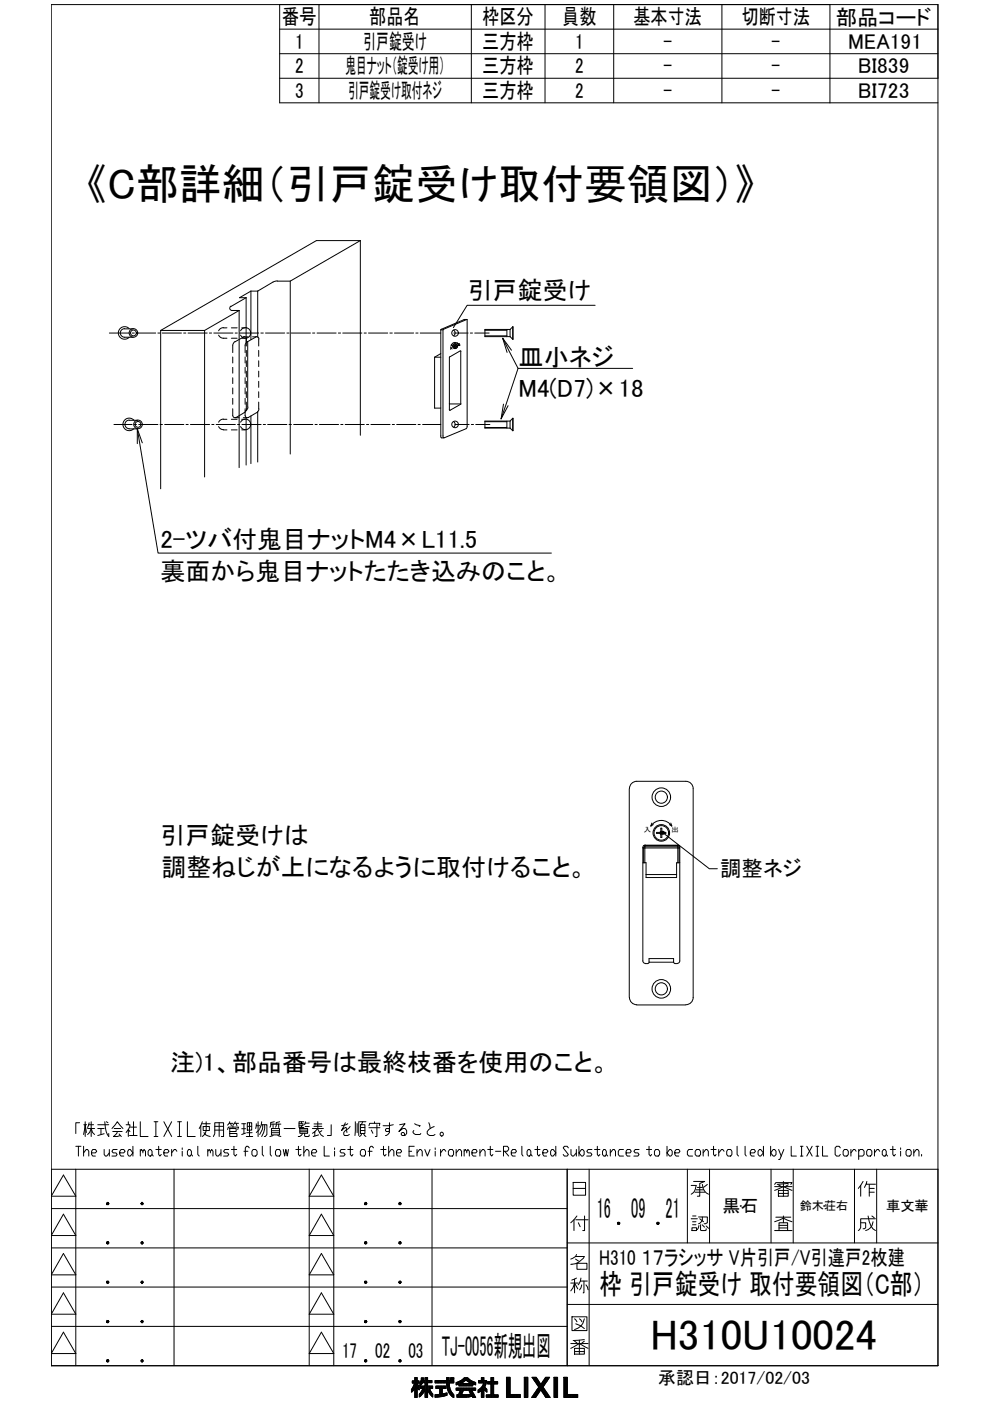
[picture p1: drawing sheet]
<svg xmlns="http://www.w3.org/2000/svg" width="210mm" height="297mm" viewBox="0 0 210 297" stroke-linecap="round" stroke-linejoin="round" font-family="sans-serif">
<!-- layer: TOS_WA -->
<g fill="none" stroke="#000" stroke-width=".21">
<path d="M10.9 1h188v288.6h-188zM59.3 6.2h139.6M59.3 11.4h139.6M59.3 16.6h139.6M59.3 1v20.8h139.6M67.6 1v20.8M99.9 1v20.8M115.6 1v20.8M130.1 1v20.8M153.1 1v20.8M176 1v20.8M16.9 238h-.8v2.3"/>
<path d="M17.8 238.5h.6M18.1 237.8v3.2M18.6 239.3h1.5M18.8 238.5h1M18.9 238l-.3 1.1M19.3 237.8v3.2M20.7 239.3h1.4M20.7 238.5h2.4M21.4 239.3v1.2M22.2 237.8a4.9 4.9 0 0 0 .9 3.2v-.7M22.5 237.8l.4 .2M23.7 239.3l1.2-1.5 1.2 1.5"/>
<path d="M23.9 239.9h2M24.2 239.3h1.4M24.9 239.9l-.1 .3-.7 .8h.8l.6-.3M26.7 238.5h.8v.3l-.8 1.3M27.2 237.8v.7M27.5 239.9l-.3-.4v1.5M27.7 239h1.2M28.3 237.8v2.9h-.8h1.6M29.7 237.8v3.2h1.7M32.7 237.8h.8M33 237.8v3.2M34.7 237.8l1.7 3.2"/>
<path d="M36.4 237.8l-1.7 3.2M37.7 237.8h.8M38 237.8v3.2M39.7 237.8v3.2h1.7M42.6 238.7l-.4 .6M42.9 237.8l-.3 .9v2.3M42.9 238.3h1.7M43.1 238.8h1.3v.9h-1.3zM43.7 237.8v1.9l-.2 .7-.6 .6M45.5 239.6h1.9M45.5 238.8h1.9M46.5 238v3"/>
<path d="M48.2 239.5l.2-.5h2.2l-.2 .5M48.6 238.2h.8M48.7 239.3h1.4v.6h-1.4zM48.7 237.8l-.5 .7M48.7 239.9v.4M48.9 238.2l.2 .5M49.4 238.7v.3M49.7 238.2h.9M49.9 237.8l-.5 .7M50.1 238.2l.1 .5M51.3 238.3h.8M51.3 239.3h.8"/>
<path d="M51.7 238.3v2.1M52.4 238h1v1.6h-1zM52.4 238.8h1M52.9 238v3M54.3 238.3v.4h.8M54.3 238.7l-.1 .6M54.7 237.8v3.2M55 239.5l-.7 .6M55.4 238.5h1.2v2l-.4 .5h-.2M55.5 237.8l-.4 1.5M55.7 238.5l-.1 1-.5 1M56.1 238.5l-.2 1.6-.4 .9"/>
<path d="M57.4 238.3h1M57.6 239.3h1.7v1.3h-1.7zM57.6 239.7h1.7M57.9 238.3v.8M58.2 237.8l-.8 .2v.7l-.2 .3M58.6 238.3h.9M59.1 238.3v.8M59.3 237.8l-.7 .2v.7l-.2 .3M60.2 239.3h2.4M63.4 238.3h.8v.4h-.8M63.6 239.3h1.6v1h-1.6zM63.6 239.6h1.6"/>
<path d="M63.6 239.9h1.6M63.9 237.8v.5M63.9 238.7v.4M64.4 237.8h-1v1.3h1M64.7 238.1l-.1 .4M64.7 238.8h.9M64.8 237.8l-.1 .3h.9M66.2 239.3h2.4M66.6 238.8h1.6M66.6 238.3h1.6M67.4 239.4l.7 1.2 .5 .4M67.4 237.8v1.5l-.7 .6"/>
<path d="M68.2 239.7l-.5 .4M70.2 238.5v2.2h-.8M73.2 238l-.8 1.7 1-.6 .2 1M73.7 238.3l-1.3 .4M74.2 238.8l-1.3 1.3v.4l.2 .2h.6l.4-.2M75.3 237.8v2.9M75.7 238.2v2M76.1 237.8v2.9M76.2 237.8h1.4M76.4 238.5h1v1.8h-1zM76.4 239.7h1M76.4 239.1h1"/>
<path d="M76.9 237.8l-.3 .7M78.2 238.7l.2-.5h2.1l-.1 .5M78.2 239.1h2.3M78.7 239.6l.4 .7M79.4 237.8v.4M79.9 238.5v2.5h-.3M82.6 238v1.7l-.2 .2h-.5l-.2-.2 .2-.4h.5l.2 .2v.6l-.4 .4-.5 .2M83.4 238.5l-1 .2h-1.2M84.7 238.5l1.2-.2-1.3 1.6 .8-.6h.5l.3 .4v.6l-.3 .4h-.7l-.1-.4 .1-.2h.4l.2 .2v.4M87.7 239.7l-.1 .4 .5 .4h1l.1-.2M87.9 238.3l1.2 .4-.2 .1M90.9 238l.3 1.3"/>
<path d="M92.1 238.8a1.66 1.66 0 0 0-1.5 1.5l.5 .4h.8l.3-.2M10.9 247.9h188M10.9 256.2h109.4M13.4 249.1l2.7 4.5h-5.2zM13.4 257.4l2.7 4.6h-5.2zM16.1 247.9v41.7M16.1 243h1.1M16.6 243v2.1M17.7 244.4l.6-.7h.3l.2 .4v1M17.7 243v2.1M18.3 240.1l-.2-1.6-.4 2M18.6 240.5l.4-.4 .3-.8 .3 .8 .5 .4"/>
<path d="M19.4 244.4h.8l.3-.3-.3-.4h-.5l-.3 .4v.7l.3 .3h.5M22.1 243.7v1.1l.2 .3h.3l.6-.7M22.1 240.4l-1.4 .3M23.2 243.7v1.4M24.8 243.7h-.8l-.3 .4 .3 .3h.6l.2 .4-.2 .3h-.9M25.3 240.4l.4 .6M25.4 244.4h.8l.3-.3-.3-.4h-.5l-.3 .4v.7l.3 .3h.5M27.3 243.7h.3l.6 .7-.6 .7h-.3l-.2-.3v-.7zM28.2 243v2.1M29.7 244.1l.3-.4 .3 .4v.3M29.7 243.7v1.4M30.3 244.1l.3-.4 .2 .4v1"/>
<path d="M31.7 243.7h.2l.3 .4v.7l-.3 .3h-.2l-.3-.3v-.7zM32.2 244.8l.3 .3M32.7 241h.8M33 243.7h1.2M33.6 243v1.8l.3 .3 .3-.3M34.7 244.4h.8l.3-.3-.3-.4h-.5l-.3 .4v.7l.3 .3h.5M36.4 243.7v1.4M36.9 247.9v41.7M37.5 244.1l-.3-.4h-.3l-.5 .7M37.7 241h.8M38.6 243.4v.3M38.6 244.1v1"/>
<path d="M40 243.7h.3l.3 .4v.7l-.3 .3h-.3l-.3-.3v-.7zM40.6 244.8l.2 .3M41.9 243v1.8l.3 .3M43.3 240.1a1.54 1.54 0 0 0 1.3 .9M44.1 244.1l.3-.4 .2 .4v.3M44.1 243.7v1.4M44.6 244.1l.3-.4 .3 .4v1M45.2 241l.3-.6v-2.4h1.9v3h-.5M45.7 243.7v1.1l.3 .3h.3l.5-.7M46.8 243.7v1.4M48.5 243.7h-.8l-.3 .4 .3 .3h.5l.3 .4-.3 .3h-.8M48.7 240.3h1.5v.7h-1.5z"/>
<path d="M49.1 243.7h1.1M49.6 243v1.8l.3 .3 .3-.3M51.7 244.1h.9M52.1 240.2l-.8 .3M52.2 241h1.4M52.3 240.2h1.2M52.9 243.4l-.3-.4h-.3l-.3 .4v1.7M53.7 243.7h.5l.3 .4v.7l-.3 .3h-.5l-.3-.3v-.7zM55.6 243v1.8l.3 .3M57.3 243v1.8l.3 .3M57.6 240.2h1.7M57.9 240.7l-.7 .3"/>
<path d="M58.7 243.7h.6l.2 .4v.7l-.2 .3h-.6l-.3-.3v-.7zM58.9 240.7l.6 .3M60.1 243.7l.3 1.4 .2-1.4 .3 1.4 .3-1.4M62.7 243.7h1.1M63.3 243v1.8l.3 .3 .2-.3M64.1 240.3a.73 .73 0 0 1-.9 .7M64.4 244.4l.6-.7h.2l.3 .4v1M64.4 243v2.1M64.6 240.3l.1 .7h.7l.2-.4M65.6 247.9v41.7M66.1 244.4h.8l.3-.3-.3-.4h-.5l-.3 .4v.7l.3 .3h.5M66.2 240.3l.5-.4v.9"/>
<path d="M67.5 240.6l-1.1 .4M68.1 257.4l2.7 4.6h-5.2zM68.1 249.1l2.7 4.5h-5.2zM68.7 243v2.1h1.1M70.8 247.9v41.7M70.9 243.4v.3M70.9 244.1v1M73.2 243.7h-.9l-.2 .4 .2 .3h.6l.3 .4-.3 .3h-.8M73.7 243.7h1.1M74.3 243v1.8l.3 .3 .2-.3M76.7 240.3l-.2 .4-.3 .3M76.7 243.7h.5l.3 .4v.7l-.3 .3h-.5l-.3-.3v-.7z"/>
<path d="M77.1 240.3l.5 .7M78 244.1h.9M79.2 243.4l-.3-.4h-.3l-.3 .4v1.7M80.7 243.7h1.2M81.3 243v1.8l.3 .3 .3-.3M82.4 244.4l.6-.7h.3l.2 .4v1M82.4 243v2.1M84.1 244.4h.8l.3-.3-.3-.4h-.5l-.3 .4v.7l.3 .3h.5M86.7 244.1h.6M87.8 243h-1.1v2.1h1.1M88.4 244.4l.6-.7h.2l.3 .4v1M88.4 243.7v1.4"/>
<path d="M90.1 243.7l.5 1.4 .6-1.4M91.6 247.9v41.7M92.3 243.4v.3M92.3 244.1v1M93.4 243.7v1.4M94.5 244.1l-.3-.4h-.2l-.6 .7M95.4 243.7h.5l.3 .4v.7l-.3 .3h-.5l-.3-.3v-.7zM96.7 244.4l.6-.7h.3l.3 .4v1M96.7 243.7v1.4M98.4 244.1l.3-.4 .3 .4v.3M98.4 243.7v1.4M99 244.1l.2-.4 .3 .4v1"/>
<path d="M100.1 244.4h.8l.3-.3-.3-.4h-.5l-.3 .4v.7l.3 .3h.5M101.8 244.4l.5-.7h.3l.3 .4v1M101.8 243.7v1.4M103.4 243.7h1.1M104 243v1.8l.3 .3 .2-.3M105.1 244.1h1.1M106.8 244.1h.8l.3-.4v-.3l-.3-.4h-.8v2.1M107 244.1l.9 1M108.4 244.4h.8l.3-.3-.3-.4h-.5l-.3 .4v.7l.3 .3h.5M110.6 243v1.8l.3 .3M112 243.7h.3l.3 .4v.7l-.3 .3h-.3l-.3-.3v-.7zM112.6 244.8l.2 .3"/>
<path d="M113.4 243.7h1.1M113.9 243v1.8l.3 .3 .3-.3M115.1 244.4h.8l.3-.3-.3-.4h-.6l-.2 .4v.7l.2 .3h.6M117 243.7h.3l.5 .7-.5 .7h-.3l-.3-.3v-.7zM117.8 243v2.1M120.3 247.9v41.7M120.5 243.4l-.2-.4h-.6l-.3 .4 1.1 1.4-.2 .3h-.6l-.3-.3M121.1 243.7v1.1l.3 .3h.2l.6-.7M121.5 250.7h2.6v2.7h-2.6zM121.5 252h2.6M122.2 243.7v1.4M122.8 243v2.1"/>
<path d="M123.3 243.7h.3l.3 .4v.7l-.3 .3h-.3l-.5-.7zM124.9 247.9v41.7M125.5 243.7h-.8l-.3 .4 .3 .3h.6l.2 .4-.2 .3h-.9M126.1 243.7h1.1M126.6 243v1.8l.3 .3 .3-.3M128 243.7h.3l.3 .4v.7l-.3 .3h-.3l-.3-.3v-.7zM128.6 244.8l.2 .3M129.4 244.4l.5-.7h.3l.3 .4v1M129.4 243.7v1.4M132.2 243.7h-.9l-.2 .4v.7l.2 .3h.9M132.7 244.4h.9l.2-.3-.2-.4h-.6l-.3 .4v.7l.3 .3h.6M135.5 243.7h-.8l-.3 .4 .3 .3h.5l.3 .4-.3 .3h-.8"/>
<path d="M137.1 243.7h1.1M137.6 243v1.8l.3 .3 .3-.3M139 243.7h.6l.3 .4v.7l-.3 .3h-.6l-.2-.3v-.7zM141.4 243v2.1M142 243.7h.2l.3 .4v.7l-.3 .3h-.2l-.6-.7zM143.1 244.4h.8l.3-.3-.3-.4h-.5l-.3 .4v.7l.3 .3h.5M145.7 247.9v15.6M146.8 243.7h-.8l-.3 .4v.7l.3 .3h.8M147.7 243.7h.5l.3 .4v.7l-.3 .3h-.5l-.3-.3v-.7zM149.1 244.4l.5-.7h.3l.3 .4v1M149.1 243.7v1.4M150.4 247.9v15.6"/>
<path d="M150.7 243.7h1.1M151.3 243v1.8l.3 .3 .2-.3M152.4 243.7v1.4M153.5 244.1l-.3-.4h-.2l-.6 .7M154.3 243.7h.6l.3 .4v.7l-.3 .3h-.6l-.2-.3v-.7zM156.3 243v1.8l.3 .3M157 255.7h.1M158 243v1.8l.2 .3M159.1 244.4h.8l.3-.3-.3-.4h-.5l-.3 .4v.7l.3 .3h.5M161 243.7h.3l.6 .7-.6 .7h-.3l-.3-.3v-.7zM161.9 243v2.1M163.4 243v2.1"/>
<path d="M163.5 247.9v15.6M163.9 243.7h.3l.3 .4v.7l-.3 .3h-.3l-.5-.7zM165.1 243.7l.5 1.4M166.2 243.7l-.9 2.1h-.2M167.8 243v2.1h1.1M168.2 247.9v15.6M169.7 243h.6M169.7 245.1h.6M170 243v2.1M171.1 243l1.1 2.1M172.2 243l-1.1 2.1M173 243h.6"/>
<path d="M173 245.1h.6M173.3 243v2.1M174.4 243v2.1h1.1M174.7 255.7h.1M178.2 243.4l-.3-.4h-.5l-.3 .4v1.4l.3 .3h.5l.3-.3M179 243.7h.6l.3 .4v.7l-.3 .3h-.6l-.2-.3v-.7zM180.4 243.7v1.4M181.2 247.9v15.6M181.5 244.1l-.2-.4h-.3l-.6 .7M182.1 244.1l.3-.4h.5l.3 .4v.7l-.3 .3h-.8M182.1 243.7v2.1M184 243.7h.6l.3 .4v.7l-.3 .3h-.6l-.2-.3v-.7z"/>
<path d="M185.4 243.7v1.4M185.9 247.9v15.6M186.5 244.1l-.2-.4h-.3l-.6 .7M187.4 243.7h.2l.3 .4v.7l-.3 .3h-.2l-.3-.3v-.7zM187.9 244.8l.3 .3M188.8 243.7h1.1M189.3 243v1.8l.3 .3 .3-.3M191 243.4v.3M191 244.1v1M192.3 243.7h.6l.3 .4v.7l-.3 .3h-.6l-.2-.3v-.7zM192.4 255.7h.1M193.7 244.4l.6-.7h.3l.2 .4v1"/>
<path d="M193.7 243.7v1.4M195.4 244.8v.3M10.9 272.9h109.4M10.9 264.6h109.4M13.4 274.1l2.7 4.5h-5.2zM13.4 265.8l2.7 4.5h-5.2zM68.1 274.1l2.7 4.5h-5.2zM68.1 265.8l2.7 4.5h-5.2zM120.3 276.6h78.6M120.3 263.5h78.6M10.9 281.2h109.4M13.4 282.4l2.7 4.6h-5.2z"/>
<path d="M68.1 282.4l2.7 4.6h-5.2zM87.4 294.4v.7M87.4 292.8v.4M87.4 294.3v.7M87.5 292.8v.4M87.5 294.1v.8M87.6 292.8v.4M87.6 294v.8M87.7 292.8v.4M87.7 293.8v.9M87.8 292.8v.4M87.8 293.5v1.1"/>
<path d="M87.9 292.1h.6v.7h.4v.4h-.4l.4 .8v.7l-.4-.5v2.1h-.6v-1.9l-.7 .8v-.7l.7-1.1v-.2h-.5v-.4h.5zM87.9 292.8v1.6M88 292.1v4.2M88.1 292.1v4.2M88.2 292.1v4.2M88.3 292.1v4.2M88.4 292.1v4.2M88.5 292.8v.4M88.5 293.5v.8M88.6 292.8v.4M88.6 293.6v.8M88.7 292.8v.4"/>
<path d="M88.7 293.8v.7M88.8 292.8v.4M88.8 293.9v.7M89 295.5v.7M89.1 293.1v.7M89.1 293.9v.5M89.1 295.4v.7M89.2 292.9v.8M89.2 293.9v.5M89.2 295.3v.7M89.3 292.7v.9M89.3 293.9v.5"/>
<path d="M89.3 295.1v.8M89.3 292.1h.5v.6h.3v-.6h.6v.6h.9v.5h-.9v.7h1v.5h-.6l.7 1.2v.6l-.5-.5-.6-1v1.6h-.6v-1.6l-.5 .8-.7 .7v-.6l.7-1.2h-.6v-.5h1.1v-.7h-.5l-.6 .6v-.6l.3-.7zM89.4 292.1v1.4M89.4 293.9v.5M89.4 295v.8M89.4 292.1v1.3M89.4 294.9v.8M89.5 292.1v1.2M89.5 293.9v.5M89.5 294.7v.9M89.6 292.1v1.1M89.6 293.9v.5"/>
<path d="M89.6 294.5v1M89.7 292.1v1.1M89.7 293.9v1.5M89.8 292.1v.4M89.8 292.7v.5M89.8 293.9v1.3M89.9 292.7v.5M89.9 293.9v1.2M90 292.7v.5M90 293.9v1M90.1 292.7v.5M90.1 293.9v.8"/>
<path d="M90.2 292.1v4.2M90.3 292.1v4.2M90.4 292.1v4.2M90.5 292.1v4.2M90.6 292.1v4.2M90.7 292.7v.5M90.7 293.9v.9M90.8 292.7v.5M90.8 293.9v1.1M90.9 292.7v.5M90.9 293.9v1.3M91 292.7v.5"/>
<path d="M91 293.9v1.5M91.1 292.7v.5M91.1 293.9v1.6M91.2 292.7v.5M91.2 293.9v.5M91.2 294.6v1M91.3 292.7v.5M91.3 293.9v.5M91.3 294.8v.9M91.3 295v.8M91.5 292.7v.5M91.5 293.9v.5"/>
<path d="M91.5 295.1v.8M91.6 292.7v.5M91.6 293.9v.5M91.6 295.3v.7M91.6 295.4v.7M91.7 293.9v.5M91.7 295.5v.7M92.2 292.7h2.5v-.6h.5v.6h1.1v.5h-1l.1 1.3 .3 .6 .6 .6v.6l-.6-.3a3.5 3.5 0 0 1-1-2.8h-2.5zM92.3 292.7v.5M92.3 295.7v.5M92.4 292.7v.5M92.4 295.7v.5"/>
<path d="M92.4 293.9h2.2v.5h-.8v1.1l1-.2v.5l-2.6 .4v-.5l1-.1v-1.2h-.8zM92.4 293.9v.5M92.5 292.7v.5M92.5 293.9v.5M92.5 295.7v.5M92.7 292.7v.5M92.7 293.9v.5M92.7 295.7v.5M92.8 292.7v.5M92.8 293.9v.5M92.8 295.7v.5M92.9 292.7v.5"/>
<path d="M92.9 293.9v.5M92.9 295.7v.5M93 292.7v.5M93 293.9v.5M93 295.7v.5M93.1 292.7v.5M93.1 293.9v.5M93.1 295.7v.5M93.2 292.7v.5M93.2 293.9v.5M93.2 295.7v.5M93.3 292.7v.5"/>
<path d="M93.3 293.9v2.3M93.4 292.7v.5M93.4 293.9v2.2M93.5 292.7v.5M93.5 293.9v2.2M93.6 292.7v.5M93.6 293.9v2.2M93.7 292.7v.5M93.7 293.9v2.2M93.8 292.7v.5M93.8 293.9v.5M93.8 295.5v.6"/>
<path d="M93.9 292.7v.5M93.9 293.9v.5M93.9 295.5v.5M94 292.7v.5M94 293.9v.5M94 295.5v.5M94.1 292.7v.5M94.1 293.9v.5M94.1 295.5v.5M94.2 292.7v.5M94.2 293.9v.5M94.2 295.4v.6"/>
<path d="M94.3 292.7v.5M94.3 293.9v.5M94.3 295.4v.6M94.5 292.7v.5M94.5 293.9v.5M94.5 295.4v.5M94.6 292.7v.5M94.6 293.9v.5M94.6 295.4v.5M94.7 292.1v1.7M94.7 295.3v.5M94.8 292.1v2.2"/>
<path d="M94.9 292.1v2.5M95 292.1v2.8M95.1 292.1v3M95.2 292.1v3.2M95.3 292.7v.5M95.3 293.5v1.9M95.4 292.7v.5M95.4 294.2v1.4M95.4 294.5v1.2M95.5 292.1h.8v.4h-.8zM95.5 292.1v.4M95.5 292.7v.5"/>
<path d="M95.5 294.7v1.1M95.7 292.1v.4M95.7 292.7v.5M95.7 294.9v1M95.7 295.1v.9M95.8 292.1v.4M95.8 292.7v.5M95.8 295.2v.9M95.9 292.1v.4M95.9 292.7v.5M95.9 295.4v.7M96 292.1v.4"/>
<path d="M96 292.7v.5M96 295.5v.7M96.1 292.1v.4M96.1 292.7v.5M96.1 295.6v.6M96.2 292.1v.4M96.2 292.7v.5M96.2 295.7v.6M96.7 293.1l1-.4 .8-.6h.7l.7 .6 1 .4v.5l-.6-.1v.3h-3v-.3l-.6 .1zM96.7 294.3h4.2v.5h-2.7l-.3 .9h1.6l.3-.2-.3-.5h.6l.8 1.3h-.7l-.1-.3-1.3 .2h-2v-.5h.4l.4-.9h-.9zM96.7 293.1v.5M96.7 294.3v.5"/>
<path d="M96.8 293.1v.5M96.8 294.3v.5M96.9 293.1v.5M96.9 294.3v.5M96.9 295.7v.5M97 293v.6M97 294.3v.5M97 295.7v.5M97.1 293v.5M97.1 294.3v.5M97.1 295.7v.5M97.2 292.9v.6"/>
<path d="M97.2 294.3v.5M97.2 295.7v.5M97.3 292.9v.6M97.3 294.3v.5M97.3 295.6v.6M97.4 292.9v.9M97.4 294.3v.5M97.4 295.3v.9M97.5 292.8v1M97.5 294.3v.5M97.5 295.1v1.1M97.6 292.8v1"/>
<path d="M97.6 294.3v.5M97.6 294.9v1.3M97.6 292.7v1.1M97.6 293.3l1.2-.7 1.2 .7zM97.6 294.3v1.9M97.7 292.7v1.1M97.7 294.3v1.9M97.8 292.7v.5M97.8 293.3v.5M97.8 294.3v1.9M97.9 292.6v.6M97.9 293.3v.5"/>
<path d="M97.9 294.3v1.3M97.9 295.7v.5M98 292.5v.7M98 293.3v.5M98 294.3v1.1M98 295.7v.5M98.1 292.4v.7M98.1 293.3v.5M98.1 294.3v.8M98.1 295.7v.5M98.2 292.4v.6M98.2 293.3v.5"/>
<path d="M98.2 294.3v.6M98.2 295.7v.5M98.3 292.3v.7M98.3 293.3v.5M98.3 294.3v.5M98.3 295.7v.5M98.4 292.2v.7M98.4 293.3v.5M98.4 294.3v.5M98.4 295.7v.5M98.5 292.1v.8M98.5 293.3v.5"/>
<path d="M98.5 294.3v.5M98.5 295.7v.5M98.5 292.1v.7M98.7 292.1v.6M98.7 293.3v.5M98.7 294.3v.5M98.7 295.7v.5M98.7 292.1v.5M98.8 292.1v.5M98.8 293.3v.5M98.8 294.3v.5M98.8 295.7v.5"/>
<path d="M98.9 292.1v.6M98.9 293.3v.5M98.9 294.3v.5M98.9 295.7v.5M99 292.1v.7M99 293.3v.5M99 294.3v.5M99 295.7v.5M99.1 292.1v.8M99.1 293.3v.5M99.1 294.3v.5M99.1 295.7v.5"/>
<path d="M99.2 292.1v.8M99.2 293.3v.5M99.2 294.3v.5M99.2 295.7v.5M99.3 292.3v.7M99.3 293.3v.5M99.3 294.3v.5M99.3 295.7v.5M99.4 292.4v.6M99.4 293.3v.5M99.4 294.3v.5M99.4 295.7v.5"/>
<path d="M99.5 292.4v.7M99.5 293.3v.5M99.5 294.3v.5M99.5 295.7v.5M99.6 292.5v.7M99.6 293.3v.5M99.6 294.3v.5M99.6 295v.1M99.6 295.6v.6M99.6 292.6v.6M99.6 295v.3M99.6 295.6v.5"/>
<path d="M99.7 292.6v.6M99.7 293.3v.5M99.7 294.3v.5M99.7 295v.4M99.7 295.6v.5M99.9 292.7v1.1M99.9 294.3v.5M99.9 295v1.1M99.9 295v1M100 292.8v1M100 294.3v.5M100 295v1"/>
<path d="M100.1 292.8v1M100.1 294.3v.5M100.1 295v1.1M100.2 292.9v.9M100.2 294.3v.5M100.2 295.1v1.1M100.3 292.9v.6M100.3 294.3v.5M100.3 295.3v1M100.4 292.9v.6M100.4 294.3v.5M100.4 295.4v.9"/>
<path d="M100.5 293v.5M100.5 294.3v.5M100.5 295.6v.7M100.6 293v.5M100.6 294.3v.5M100.6 295.8v.5M100.7 293v.6M100.7 294.3v.5M100.7 296v.3M100.7 293.1v.5M100.7 296.1v.2M100.8 293.1v.5"/>
<path d="M100.8 294.3v.5M100.8 296.2v.1M101.4 294.7v.6M101.5 292.7v.5M101.5 294.6v.6M101.6 292.7v.5M101.6 294.6v.6M101.7 292.7v.5M101.7 294.5v.6M101.8 292.7v.5M101.8 294.4v.7M101.8 294.4v.6"/>
<path d="M101.9 292.7v.5M101.9 294.3v.6M102 292.7v.5M102 294.2v.7M102.1 292.1h.5v.6h.6l-.1 .7-.4 .7 .5 .5v.5l-.6-.5v1.7h-.5v-1.4l-.7 .4v-.6a2.37 2.37 0 0 0 1.2-1.5h-1.1v-.5h.6zM102.1 292.1v1.1M102.1 294.1v2.2M102.2 292.1v1.1M102.2 294v2.3M102.3 292.1v1.1M102.3 293.8v2.5M102.4 292.1v1.1"/>
<path d="M102.4 293.7v2.6M102.5 292.1v1.1M102.5 293.5v2.8M102.6 292.1v4.2M102.6 292.7v2M102.8 292.7v2.1M102.9 292.7v1.2M102.9 294.2v.7M102.9 292.7v1M102.9 294.3v.6M103 292.7v.8M103 294.3v.7"/>
<path d="M103.1 292.7v.5M103.1 294.4v.7M103.1 295.7v.5M103.2 294.5v.6M103.2 295.7v.5M103.3 295.7v.5M103.4 292.9v.5M103.4 295.7v.5M103.5 292.9v.5M103.5 295.7v.5M103.6 292.9v.5M103.6 295.7v.5"/>
<path d="M103.7 292.9v.5M103.7 295.7v.5M103.8 292.9v.5M103.8 295.7v.5M103.9 292.9v.5M103.9 295.7v.5M104 292.9v.5M104 295.7v.5M104.1 292.1h.6v.8h.8v.5h-.8v2.3h.9v.5h-2.5v-.5h1v-2.3h-.8v-.5h.8zM104.1 292.1v4.1M104.2 292.1v4.1M104.3 292.1v4.1"/>
<path d="M104.4 292.1v4.1M104.5 292.1v4.1M104.6 292.1v4.1M104.7 292.9v.5M104.7 295.7v.5M104.8 292.9v.5M104.8 295.7v.5M104.9 292.9v.5M104.9 295.7v.5M105 292.9v.5M105 295.7v.5M105.1 292.9v.5"/>
<path d="M105.1 295.7v.5M105.2 292.9v.5M105.2 295.7v.5M105.3 292.9v.5M105.3 295.7v.5M105.4 292.9v.5M105.4 295.7v.5M105.5 292.9v.5M105.5 295.7v.5M105.6 295.7v.5M107.4 292h.7v3.7h2.2v.6h-2.9zM107.4 292v4.3"/>
<path d="M107.5 292v4.3M107.6 292v4.3M107.7 292v4.3M107.8 292v4.3M107.9 292v4.3M108 292v4.3M108.1 292v4.3M108.2 295.7v.6M108.3 295.7v.6M108.4 295.7v.6M108.5 295.7v.6M108.6 295.7v.6"/>
<path d="M108.7 295.7v.6M108.8 295.7v.6M108.9 295.7v.6M109 295.7v.6M109.1 295.7v.6M109.2 295.7v.6M109.3 295.7v.6M109.4 295.7v.6M109.5 295.7v.6M109.6 295.7v.6M109.7 295.7v.6M109.8 295.7v.6"/>
<path d="M110 295.7v.6M110.1 295.7v.6M110.2 295.7v.6M110.3 295.7v.6M111.2 292h.7v4.3h-.7zM111.2 292v4.3M111.3 292v4.3M111.4 292v4.3M111.5 292v4.3M111.6 292v4.3M111.7 292v4.3M111.8 292v4.3"/>
<path d="M111.9 292v4.3M112.8 296.2v.1M112.8 292h.9l1 1.5 1-1.5h.8l-1.4 2.1 1.6 2.2h-1l-1-1.6-1.1 1.6h-.9l1.5-2.2zM112.9 292v.1M112.9 296.1v.2M113 292v.2M113 296v.3M113.1 292v.4M113.1 295.8v.5M113.1 292v.5M113.1 295.7v.6M113.2 292v.7"/>
<path d="M113.2 295.5v.8M113.3 292v.8M113.3 295.4v.9M113.4 292v.9M113.4 295.3v1M113.5 292v1M113.5 295.1v1.2M113.6 292v1.2M113.6 295v1.2M113.7 292v1.3M113.7 294.9v1.2M113.8 292.1v1.3"/>
<path d="M113.8 294.7v1.3M113.9 292.3v1.3M113.9 294.6v1.3M113.9 292.4v1.3M113.9 294.5v1.2M114.1 292.6v1.2M114.1 294.3v1.3M114.2 292.7v1.3M114.2 294.2v1.2M114.2 292.8v2.5M114.3 293v2.1M114.4 293.1v1.9"/>
<path d="M114.5 293.2v1.7M114.6 293.4v1.4M114.7 293.5v1.2M114.8 293.4v1.5M114.9 293.2v1.8M115 293.1v2M115 292.9v2.4M115.1 292.8v1.2M115.1 294.1v1.3M115.2 292.7v1.2M115.2 294.3v1.3M115.3 292.6v1.2"/>
<path d="M115.3 294.4v1.3M115.4 292.4v1.2M115.4 294.5v1.3M115.5 292.3v1.2M115.5 294.6v1.4M115.6 292.1v1.3M115.6 294.8v1.3M115.7 292v1.2M115.7 294.9v1.3M115.8 292v1.1M115.8 295.1v1.2M115.9 292v1"/>
<path d="M115.9 295.2v1.1M116 292v.9M116 295.3v1M116.1 292v.7M116.1 295.4v.9M116.1 292v.6M116.1 295.6v.7M116.2 292v.4M116.2 295.7v.6M116.3 292v.3M116.3 295.9v.4M116.4 292v.2"/>
<path d="M116.4 296v.3M116.5 292v.1M116.5 296.1v.2M116.6 296.2v.1M117.5 292h.7v4.3h-.7zM117.5 292v4.3M117.6 292v4.3M117.7 292v4.3M117.8 292v4.3M117.9 292v4.3M118 292v4.3M118.1 292v4.3"/>
<path d="M119.5 292h.8v3.7h2.2v.6h-3zM119.6 292v4.3M119.7 292v4.3M119.8 292v4.3M119.9 292v4.3M120 292v4.3M120.1 292v4.3M120.2 292v4.3M120.3 292v4.3M120.3 295.7v.6M120.4 295.7v.6M120.5 295.7v.6"/>
<path d="M120.6 295.7v.6M120.7 295.7v.6M120.8 295.7v.6M120.9 295.7v.6M121 295.7v.6M121.1 295.7v.6M121.3 295.7v.6M121.4 295.7v.6M121.5 295.7v.6M121.6 295.7v.6M121.7 295.7v.6M121.8 295.7v.6"/>
<path d="M121.9 295.7v.6M122 295.7v.6M122.1 295.7v.6M122.2 295.7v.6M122.3 295.7v.6M122.5 295.7v.6"/>
<circle cx="93.7" cy="240.5" r=".39"/>
</g>
<g fill="#000" stroke="#000" stroke-width=".21">
<path d="M22.7 255.1l-.1 .1h.2zM22.6 255.2h.2l-.1 .2zM22.8 255.2l-.1 .2h.1z"/>
<path d="M22.8 255.2v.2h.2zM22.8 255.2h.3l-.1 .2z"/>
<path d="M23 255.1l-.2 .1h.3zM22.8 255l.2 .1-.2 .1zM22.7 255.1l.1 .1v-.2z"/>
<path d="M30 255.1l-.1 .1h.2zM29.9 255.2h.2l-.1 .2zM30.1 255.2l-.1 .2h.1z"/>
<path d="M30.1 255.2v.2h.2zM30.1 255.2h.2v.2z"/>
<path d="M30.3 255.1l-.2 .1h.2zM30.1 255l.2 .1-.2 .1zM30 255.1l.1 .1v-.2z"/>
<path d="M77.4 255.1l-.1 .1h.2zM77.3 255.2h.2l-.1 .2zM77.5 255.2l-.1 .2h.1z"/>
<path d="M77.5 255.2v.2h.2zM77.5 255.2h.3l-.1 .2z"/>
<path d="M77.7 255.1l-.2 .1h.3zM77.5 255l.2 .1-.2 .1zM77.4 255.1l.1 .1v-.2z"/>
<path d="M84.7 255.1l-.1 .1h.2zM84.6 255.2h.2l-.1 .2zM84.8 255.2l-.1 .2h.1z"/>
<path d="M84.8 255.2v.2h.1zM84.8 255.2h.2l-.1 .2z"/>
<path d="M84.9 255.1l-.1 .1h.2zM84.8 255l.1 .1-.1 .1zM84.7 255.1l.1 .1v-.2z"/>
<path d="M131 259.2v.1h.2zM131 259.3h.2l-.2 .2zM131 259.5h.2v-.2z"/>
<path d="M131.2 259.3v.2h.1zM131.2 259.3h.2l-.1 .2z"/>
<path d="M131.3 259.2l-.1 .1h.2zM131.2 259.2h.1l-.1 .1zM131 259.2l.2 .1v-.1z"/>
<path d="M139.3 259.2v.1h.2zM139.3 259.3h.2l-.2 .2zM139.3 259.5h.2v-.2z"/>
<path d="M139.5 259.3v.2h.1zM139.5 259.3h.2l-.1 .2z"/>
<path d="M139.6 259.2l-.1 .1h.2zM139.5 259.2h.1l-.1 .1zM139.3 259.2l.2 .1v-.1z"/>
<path d="M22.7 271.7l-.1 .2h.2zM22.6 271.9h.2l-.1 .1zM22.7 272l.1 .1v-.2z"/>
<path d="M22.7 263.4l-.1 .1h.2zM22.6 263.5h.2l-.1 .2zM22.7 263.7h.1v-.2z"/>
<path d="M22.8 271.9v.2l.2-.1zM22.8 271.9h.3l-.1 .1z"/>
<path d="M22.8 263.5v.2h.2zM22.8 263.5h.3l-.1 .2z"/>
<path d="M23 271.7l-.2 .2h.3zM22.8 271.7h.2l-.2 .2zM22.7 271.7l.1 .2v-.2z"/>
<path d="M23 263.4l-.2 .1h.3zM22.8 263.3l.2 .1-.2 .1zM22.7 263.4l.1 .1v-.2z"/>
<path d="M30 271.7l-.1 .2h.2zM29.9 271.9h.2l-.1 .1zM30.1 271.9l-.1 .1 .1 .1z"/>
<path d="M30 263.4l-.1 .1h.2zM29.9 263.5h.2l-.1 .2zM30.1 263.5l-.1 .2h.1z"/>
<path d="M30.1 271.9v.2l.2-.1zM30.1 271.9h.2v.1z"/>
<path d="M30.1 263.5v.2h.2zM30.1 263.5h.2v.2z"/>
<path d="M30.3 271.7l-.2 .2h.2zM30.1 271.7h.2l-.2 .2zM30 271.7l.1 .2v-.2z"/>
<path d="M30.3 263.4l-.2 .1h.2zM30.1 263.3l.2 .1-.2 .1zM30 263.4l.1 .1v-.2z"/>
<path d="M77.4 263.4l-.1 .1h.2zM77.3 263.5h.2l-.1 .2zM77.4 263.7h.1v-.2z"/>
<path d="M77.4 271.7l-.1 .2h.2zM77.3 271.9h.2l-.1 .1zM77.4 272l.1 .1v-.2z"/>
<path d="M77.5 263.5v.2h.2zM77.5 263.5h.3l-.1 .2z"/>
<path d="M77.5 271.9v.2l.2-.1zM77.5 271.9h.3l-.1 .1z"/>
<path d="M77.7 263.4l-.2 .1h.3zM77.5 263.3l.2 .1-.2 .1zM77.4 263.4l.1 .1v-.2z"/>
<path d="M77.7 271.7l-.2 .2h.3zM77.5 271.7h.2l-.2 .2zM77.4 271.7l.1 .2v-.2z"/>
<path d="M84.7 271.7l-.1 .2h.2zM84.6 271.9h.2l-.1 .1zM84.7 272l.1 .1v-.2z"/>
<path d="M84.7 263.4l-.1 .1h.2zM84.6 263.5h.2l-.1 .2zM84.7 263.7h.1v-.2z"/>
<path d="M84.8 271.9v.2l.1-.1zM84.8 271.9h.2l-.1 .1z"/>
<path d="M84.8 263.5v.2h.1zM84.8 263.5h.2l-.1 .2z"/>
<path d="M84.9 271.7l-.1 .2h.2zM84.8 271.7h.1l-.1 .2zM84.7 271.7l.1 .2v-.2z"/>
<path d="M84.9 263.4l-.1 .1h.2zM84.8 263.3l.1 .1-.1 .1zM84.7 263.4l.1 .1v-.2z"/>
<path d="M22.7 288.4l-.1 .1h.2zM22.6 288.5h.2l-.1 .2zM22.7 288.7l.1 .1v-.3z"/>
<path d="M22.7 280l-.1 .2h.2zM22.6 280.2h.2l-.1 .1zM22.7 280.3l.1 .1v-.2z"/>
<path d="M22.8 288.5v.3l.2-.1zM22.8 288.5h.3l-.1 .2z"/>
<path d="M22.8 280.2v.2l.2-.1zM22.8 280.2h.3l-.1 .1z"/>
<path d="M23 288.4l-.2 .1h.3zM22.8 288.3l.2 .1-.2 .1zM22.7 288.4l.1 .1v-.2z"/>
<path d="M23 280l-.2 .2h.3zM22.8 280h.2l-.2 .2zM22.7 280l.1 .2v-.2z"/>
<path d="M30 288.4l-.1 .1h.2zM29.9 288.5h.2l-.1 .2zM30.1 288.5l-.1 .2 .1 .1z"/>
<path d="M30 280l-.1 .2h.2zM29.9 280.2h.2l-.1 .1zM30.1 280.2l-.1 .1 .1 .1z"/>
<path d="M30.1 288.5v.3l.2-.1zM30.1 288.5h.2v.2z"/>
<path d="M30.1 280.2v.2l.2-.1zM30.1 280.2h.2v.1z"/>
<path d="M30.3 288.4l-.2 .1h.2zM30.1 288.3l.2 .1-.2 .1zM30 288.4l.1 .1v-.2z"/>
<path d="M30.3 280l-.2 .2h.2zM30.1 280h.2l-.2 .2zM30 280l.1 .2v-.2z"/>
<path d="M77.4 288.4l-.1 .1h.2zM77.3 288.5h.2l-.1 .2zM77.4 288.7l.1 .1v-.3z"/>
<path d="M77.4 280l-.1 .2h.2zM77.3 280.2h.2l-.1 .1zM77.4 280.3l.1 .1v-.2z"/>
<path d="M77.5 288.5v.3l.2-.1zM77.5 288.5h.3l-.1 .2z"/>
<path d="M77.5 280.2v.2l.2-.1zM77.5 280.2h.3l-.1 .1z"/>
<path d="M77.7 288.4l-.2 .1h.3zM77.5 288.3l.2 .1-.2 .1zM77.4 288.4l.1 .1v-.2z"/>
<path d="M77.7 280l-.2 .2h.3zM77.5 280h.2l-.2 .2zM77.4 280l.1 .2v-.2z"/>
<path d="M84.7 288.4l-.1 .1h.2zM84.6 288.5h.2l-.1 .2zM84.7 288.7l.1 .1v-.3z"/>
<path d="M84.7 280l-.1 .2h.2zM84.6 280.2h.2l-.1 .1zM84.7 280.3l.1 .1v-.2z"/>
<path d="M84.8 288.5v.3l.1-.1zM84.8 288.5h.2l-.1 .2z"/>
<path d="M84.8 280.2v.2l.1-.1zM84.8 280.2h.2l-.1 .1z"/>
<path d="M84.9 288.4l-.1 .1h.2zM84.8 288.3l.1 .1-.1 .1zM84.7 288.4l.1 .1v-.2z"/>
<path d="M84.9 280l-.1 .2h.2zM84.8 280h.1l-.1 .2zM84.7 280l.1 .2v-.2z"/>
</g>
<!-- layer: 0 -->
<g fill="none" stroke="#000" stroke-width=".21">
<path d="M57.9 59.8l-3.3 1.9M58.8 59.6h2.7M58.8 59.6l-.9 .2M61.5 59.6v36.7M76.4 51v41.3M76.4 51h-9.3l-33 19.1M76.4 51l-14.9 8.6M34.1 70.1v33.5M34.1 70.1h9.3M43.4 70.1v31M49 64.9a.49 .49 0 0 0-.3 .6 .49 .49 0 0 0 .5 .3h1.5M50.7 65.8v33.3"/>
<path d="M50.7 65.8l-7.3 4.3M52.2 63.1v9.5M52.2 63.1l-3.2 1.9M52.5 72.4v13.9M53.2 61.7v10.3M53.2 61.7l-2.4 1.4h1.4M53.2 61.7h1.4M54.6 61.7v9.8M93.5 69.9v22.8l.2 .1h.4M93.5 75l-1.4 .7M93.5 69.9h.4M94 69.9l5-2.1v22.9l-.2 .2-4.7 1.9-.2-.2z"/>
<path d="M95.3 75.8v11.1M96.2 70a.7 .7 0 0 1 0 1.2M99 67.7l-.6 .1-4.9 2.1M102.8 70h4.7M102.8 71.2h4.7M106.6 71.7l3.2 6.4h24.3M107.5 69.9v1.5M108.1 69.9v1.5M108.1 69.9h-5.3v1.5h5.3M108.1 71.4l.6 .5M108.4 74.3l-1.8-2.6 .9 3M108.7 69.3v2.6"/>
<path d="M108.7 69.3l-.6 .6M109.8 78.1l-3.6 10.7M126.2 64.7h-27.2l-2.9 4.8M29.1 90.9l4.4 26.4h83.4M30.2 93.9l-1.1-3v3.2M52.2 88.5v10.1M52.6 86.3l-.2 .5-.3 .3M53.2 88.2v10.1M54.6 87.2v10.8M95.3 86.9l.1 .1M96.2 89.4a.7 .7 0 0 1 0 1.2M97.6 85.7l-2.2 1.3"/>
<path d="M102.8 89.4h4.7M102.8 90.6h4.7M106.8 85.7l-.6 3.1 1.5-2.8M107.5 89.3v1.5M108.1 90.8l.6 .5M108.1 89.3v1.5M108.1 89.3h-5.3v1.5h5.3M108.7 88.7l-.6 .6M108.7 88.7v2.6M140.6 176.6l9.8 7.6h1.7"/>
<circle cx="96.5" cy="70.6" r=".7"/>
<circle cx="96.5" cy="90" r=".7"/>
</g>
<!-- layer: TOS_K2 -->
<g fill="none" stroke="#000" stroke-width=".21">
<path d="M46.4 71a1.12 1.12 0 0 0 1 .7M47.4 69.5h.7M47.4 71.7h.7M47.4 69.5a1.12 1.12 0 0 0-1 .6M49.1 69.5h1.2M49.1 71.7h1.2M49.3 75.7v1.3M49.3 77.9v1.2M51 71a1.12 1.12 0 0 0 1.2 .7M51.3 69.5h.7M51.3 71.7h.7M51.5 71.5l-1.7 .9-.3 .4-.2 2"/>
<path d="M51.8 71.4h.8M51.9 71.4h-.4M52 75.7v1.3M52 77.9v1.2M52.1 71.5l.2 .4M52.2 69.5a1.12 1.12 0 0 0-1.2 .6M52.2 71.9v1.5M52.2 74.3v1.3M52.2 76.5v1.2M52.2 78.7v1.2M53.5 71.4h.9M54.2 71.4h.4l.3 .5"/>
<path d="M54.2 71.5l-1.8 .9-.3 .4-.1 2M54.8 71.9v1.5M54.8 74.3v1.3M54.8 76.5v1.2M54.8 78.7v1.2M46.4 90.4a1.12 1.12 0 0 0 1 .7M47.4 88.9h.7M47.4 91.1h.7M47.4 88.9a1.12 1.12 0 0 0-1 .6M49.1 88.9h1.2M49.1 91.1h1.2M49.3 86.7l.1 1.5 .3 .4 2.1-1.1"/>
<path d="M49.3 80.1v1.2M49.3 82.3v1.2M49.3 84.5v1.2M49.8 88.6h.9M51 90.4a1.12 1.12 0 0 0 1.2 .7M51.3 88.9h.7M51.3 91.1h.7M51.6 88.6h.8M52 86.7v1.5l.4 .4 .3-.1M52 80.1v1.2M52 82.3v1.2M52 84.5v1.2"/>
<path d="M52.1 87.1l-.1 .1M52.2 88.9a1.12 1.12 0 0 0-1.2 .6M52.2 80.9v1.2M52.2 83.1v1.2M52.2 85.3v1.4M52.3 86.7l-.2 .5-.3 .3M54.4 87.5l-1.8 1M54.8 80.9v1.2M54.8 83.1v1.2M54.8 85.3v1.4M54.9 86.7l-.1 .5-.4 .3"/>
</g>
<!-- layer: TOS_K3 -->
<g fill="none" stroke="#000" stroke-width=".21">
<path d="M23.2 70.6h4.3M28 70.6h.5M28.9 70.6h4.1M33.5 70.6h.4M34.4 70.6h4.1M38.9 70.6h.5M39.9 70.6h4M44.4 70.6h.5M45.3 70.6h4.1M49.9 70.6h.4M50.8 70.6h4M55.3 70.6h.5"/>
<path d="M56.3 70.6h4.1M60.8 70.6h.5M61.8 70.6h4M66.3 70.6h.4M67.2 70.6h4.1M71.7 70.6h.5M72.7 70.6h4M77.2 70.6h.5M78.1 70.6h4.1M82.7 70.6h.5M83.6 70.6h4.1M88.2 70.6h.4"/>
<path d="M89.1 70.6h4.4M96.2 70.6h3.1M99.7 70.6h.5M100.7 70.6h3M24.2 90h3.8M28.5 90h.4M29.4 90h4.1M33.9 90h.5M34.9 90h4.1M39.4 90h.5M40.4 90h4M44.9 90h.5"/>
<path d="M45.8 90h4.1M50.4 90h.4M51.3 90h4.1M55.8 90h.5M56.8 90h4M61.3 90h.5M62.3 90h4M66.8 90h.5M67.7 90h4.1M72.2 90h.5M73.2 90h4M77.7 90h.5"/>
<path d="M78.6 90h4.1M83.2 90h.4M84.1 90h4.1M88.6 90h.5M89.6 90h3.9M96.5 90h3M99.9 90h.5M100.9 90h3"/>
</g>
<!-- layer: TOS_S1 -->
<path d="M52.2 69.5a1.12 1.12 0 0 1 1 1.1 1.12 1.12 0 0 1-1 1.1M93.5 75.7h-1.4v10.8h1.4M97.7 74.5v11.1M52.2 88.9a1.12 1.12 0 0 1 1 1.1 1.12 1.12 0 0 1-1 1.1M95.3 85.6h2.2M97.7 85.6v.1" fill="none" stroke="#000" stroke-width=".21"/>
<g fill="#000" stroke="#000" stroke-width=".21">
<path d="M140.4 176.4l-.1 .2h.3zM140.3 176.6h.3l-.2 .1zM140.6 176.6l-.2 .1 .2 .1z"/>
<path d="M140.6 176.6v.2l.2-.1zM140.6 176.6l.2-.1v.2zM140.7 176.4l-.1 .2 .2-.1z"/>
<path d="M140.5 176.3l.1 .3 .1-.2zM140.4 176.4l.1-.1 .1 .3z"/>
</g>
<!-- layer: TOS_K1 -->
<g fill="none" stroke="#000" stroke-width=".21">
<path d="M27.4 69.7a1.33 1.33 0 0 0-1.9-.1 1.33 1.33 0 0 0 0 1.9 1.33 1.33 0 0 0 1.9 0M28.3 69.7h-1.9a.91 .91 0 0 0-.9 .9 .91 .91 0 0 0 .9 .9h1.9M27.4 89.1h1.8M27.4 90.9h1.8M27.4 89.1a.91 .91 0 0 0-.9 .9 .91 .91 0 0 0 .9 .9M28.4 89.1a1.33 1.33 0 0 0-1.9-.1 1.33 1.33 0 0 0 0 1.9 1.33 1.33 0 0 0 1.9 0M133.4 167.2v44.3M136.3 179.8h7.8M136.5 179.8v3.1M136.7 179.5h7M136.7 179.2l-.2 .1M136.7 179.5l-.2 .3"/>
<path d="M136.8 179.2h6.8M136.8 179.2l-.4 .2-.1 .3v24l.3 .5 .8 .1M138 175.1a2.65 2.65 0 0 1 4.4 0M138.2 174.5l-.2 .6 .5-.3M139.9 176.7l.2 .2M140.1 176.3l-.2 .2M140.1 176.7v.2M140.1 176.5h-.9v.2h.7M140.1 176.3v-.7h.2v.7M140.1 176.9v.6h.2v-.6M140.1 176.5l.2 .2M140.1 176.6h.2"/>
<path d="M140.1 176.3v.4M140.1 176.5h.2M140.2 176.5v.2M140.3 176.3v.2M140.3 176.5h.9v.2h-1.3M140.3 176.7v.2M140.3 176.5l-.2 .2M140.3 176.5v.2M140.3 176.3l.2 .2M140.5 176.7l-.2 .2M141.9 174.8l.5 .3M142.2 174.5l.2 .6"/>
<path d="M143.6 179.2h.3l.2 .5v24.1l-.2 .4-.8 .1M143.7 179.2l.3 .1M143.7 179.5l.3 .3M144 179.8v3.1M145.4 165.7h-10.4a1.54 1.54 0 0 0-1.5 1.5M145.4 165.7a1.54 1.54 0 0 1 1.6 1.5M147 167.2v44.3a1.54 1.54 0 0 1-1.6 1.5M136.3 182.9h.7v3.2h6.5v-3.2h.6M136.7 182.9v-3.6h7v3.6M137 185.4h6.5M133.5 211.5a1.54 1.54 0 0 0 1.5 1.5M135 213.1h10.4"/>
<path d="M137.6 203.2h5.2v.8h-5.2zM137.7 204l-.3 .3M142.8 204l.3 .3"/>
<circle cx="28.3" cy="70.6" r=".91"/>
<circle cx="28.3" cy="70.6" r=".61"/>
<circle cx="29.3" cy="90" r=".91"/>
<circle cx="29.3" cy="90" r=".61"/>
<circle cx="140.2" cy="169" r="1.97"/>
<circle cx="140.2" cy="176.6" r="1.76"/>
<circle cx="140.2" cy="176.6" r="1.55"/>
<circle cx="140.2" cy="169" r="1.29"/>
<circle cx="140.2" cy="209.7" r="1.97"/>
<circle cx="140.2" cy="209.7" r="1.29"/>
</g>
<g font-size="9.1">
<text x="18.3" y="42.2">《C部詳細（引戸錠受け取付要領図）》</text>
<text x="137.9" y="286.2">H310U10024</text>
</g>
<g font-size="6.6">
<text x="119.9" y="262.1">付</text>
<text x="145.3" y="262.1">認</text>
<text x="163" y="262.1">査</text>
<text x="180.6" y="262.1">成</text>
<text x="119.9" y="270.2">名</text>
</g>
<g font-size="6.2">
<text x="145.3" y="254.7">承</text>
<text x="163" y="254.7">審</text>
<text x="180.6" y="254.7">作</text>
<text x="119.9" y="275.2">称</text>
<text x="119.9" y="283.3">図</text>
<text x="119.9" y="288.2">番</text>
</g>
<g font-size="6.1">
<text x="126.5" y="258.3">16</text>
<text x="133.8" y="258.3">09</text>
<text x="141.1" y="258.3">21</text>
<text x="127" y="274.4">枠 引戸錠受け 取付要領図（C部）</text>
<text x="93.7" y="287.5">TJ-0056新規出図</text>
</g>
<g font-size="5.3">
<text x="99.1" y="63.3">引戸錠受け</text>
<text x="110" y="77.6">皿小ネジ</text>
<text x="109.9" y="84.1">M4(D7)×18</text>
<text x="34" y="116.2">2-ツバ付鬼目ナットM4×L11.5</text>
<text x="34" y="123">裏面から鬼目ナットたたき込みのこと。</text>
<text x="33.9" y="178.9">引戸錠受けは</text>
<text x="34.2" y="185.7">調整ねじが上になるように取付けること。</text>
<text x="36.1" y="227.2">注)1、部品番号は最終枝番を使用のこと。</text>
</g>
<g font-size="4.5">
<text x="59.8" y="5.1">番号</text>
<text x="78.3" y="5.1">部品名</text>
<text x="102.3" y="5.1">枠区分</text>
<text x="119.2" y="5.1">員数</text>
<text x="134.3" y="5.1">基本寸法</text>
<text x="157.3" y="5.1">切断寸法</text>
<text x="177.2" y="5.2">部品コード</text>
<text x="62.6" y="10.3">1</text>
<text x="77" y="10.3">引戸錠受け</text>
<text x="102.3" y="10.3">三方枠</text>
<text x="121.9" y="10.3">1</text>
<text x="140.7" y="10.3">-</text>
<text x="163.6" y="10.3">-</text>
<text x="179.9" y="10.3">MEA191</text>
<text x="62.6" y="15.5">2</text>
<text x="73.2" y="15.5">鬼目ナット（錠受け用）</text>
<text x="102.3" y="15.5">三方枠</text>
<text x="121.9" y="15.5">2</text>
<text x="140.7" y="15.5">-</text>
<text x="163.6" y="15.5">-</text>
<text x="182" y="15.5">BI839</text>
<text x="62.6" y="20.7">3</text>
<text x="73.8" y="20.7">引戸錠受け取付ネジ</text>
<text x="102.3" y="20.7">三方枠</text>
<text x="121.9" y="20.7">2</text>
<text x="140.7" y="20.7">-</text>
<text x="163.6" y="20.7">-</text>
<text x="182" y="20.7">BI723</text>
<text x="152.7" y="185.8">調整ネジ</text>
<text x="127" y="268.2">H310 １７ラシッサ V片引戸/V引違戸2枚建</text>
<text x="72.5" y="288">17</text>
<text x="79.6" y="288">02</text>
<text x="86.6" y="288">03</text>
</g>
<g font-size="3.8">
<text x="153.2" y="257">黒石</text>
<text x="139.6" y="293.5">承認日：2017/02/03</text>
</g>
<text font-size="3.1" x="94.2" y="75.1">入</text>
<text font-size="3" x="187.9" y="256.8">車文華</text>
<text font-size="2.6" x="169.6" y="256.6">鈴木荘右</text>
<g font-size="1.4">
<text x="136.5" y="176.4">入</text>
<text x="142.4" y="176.4">出</text>
</g>
</svg>
